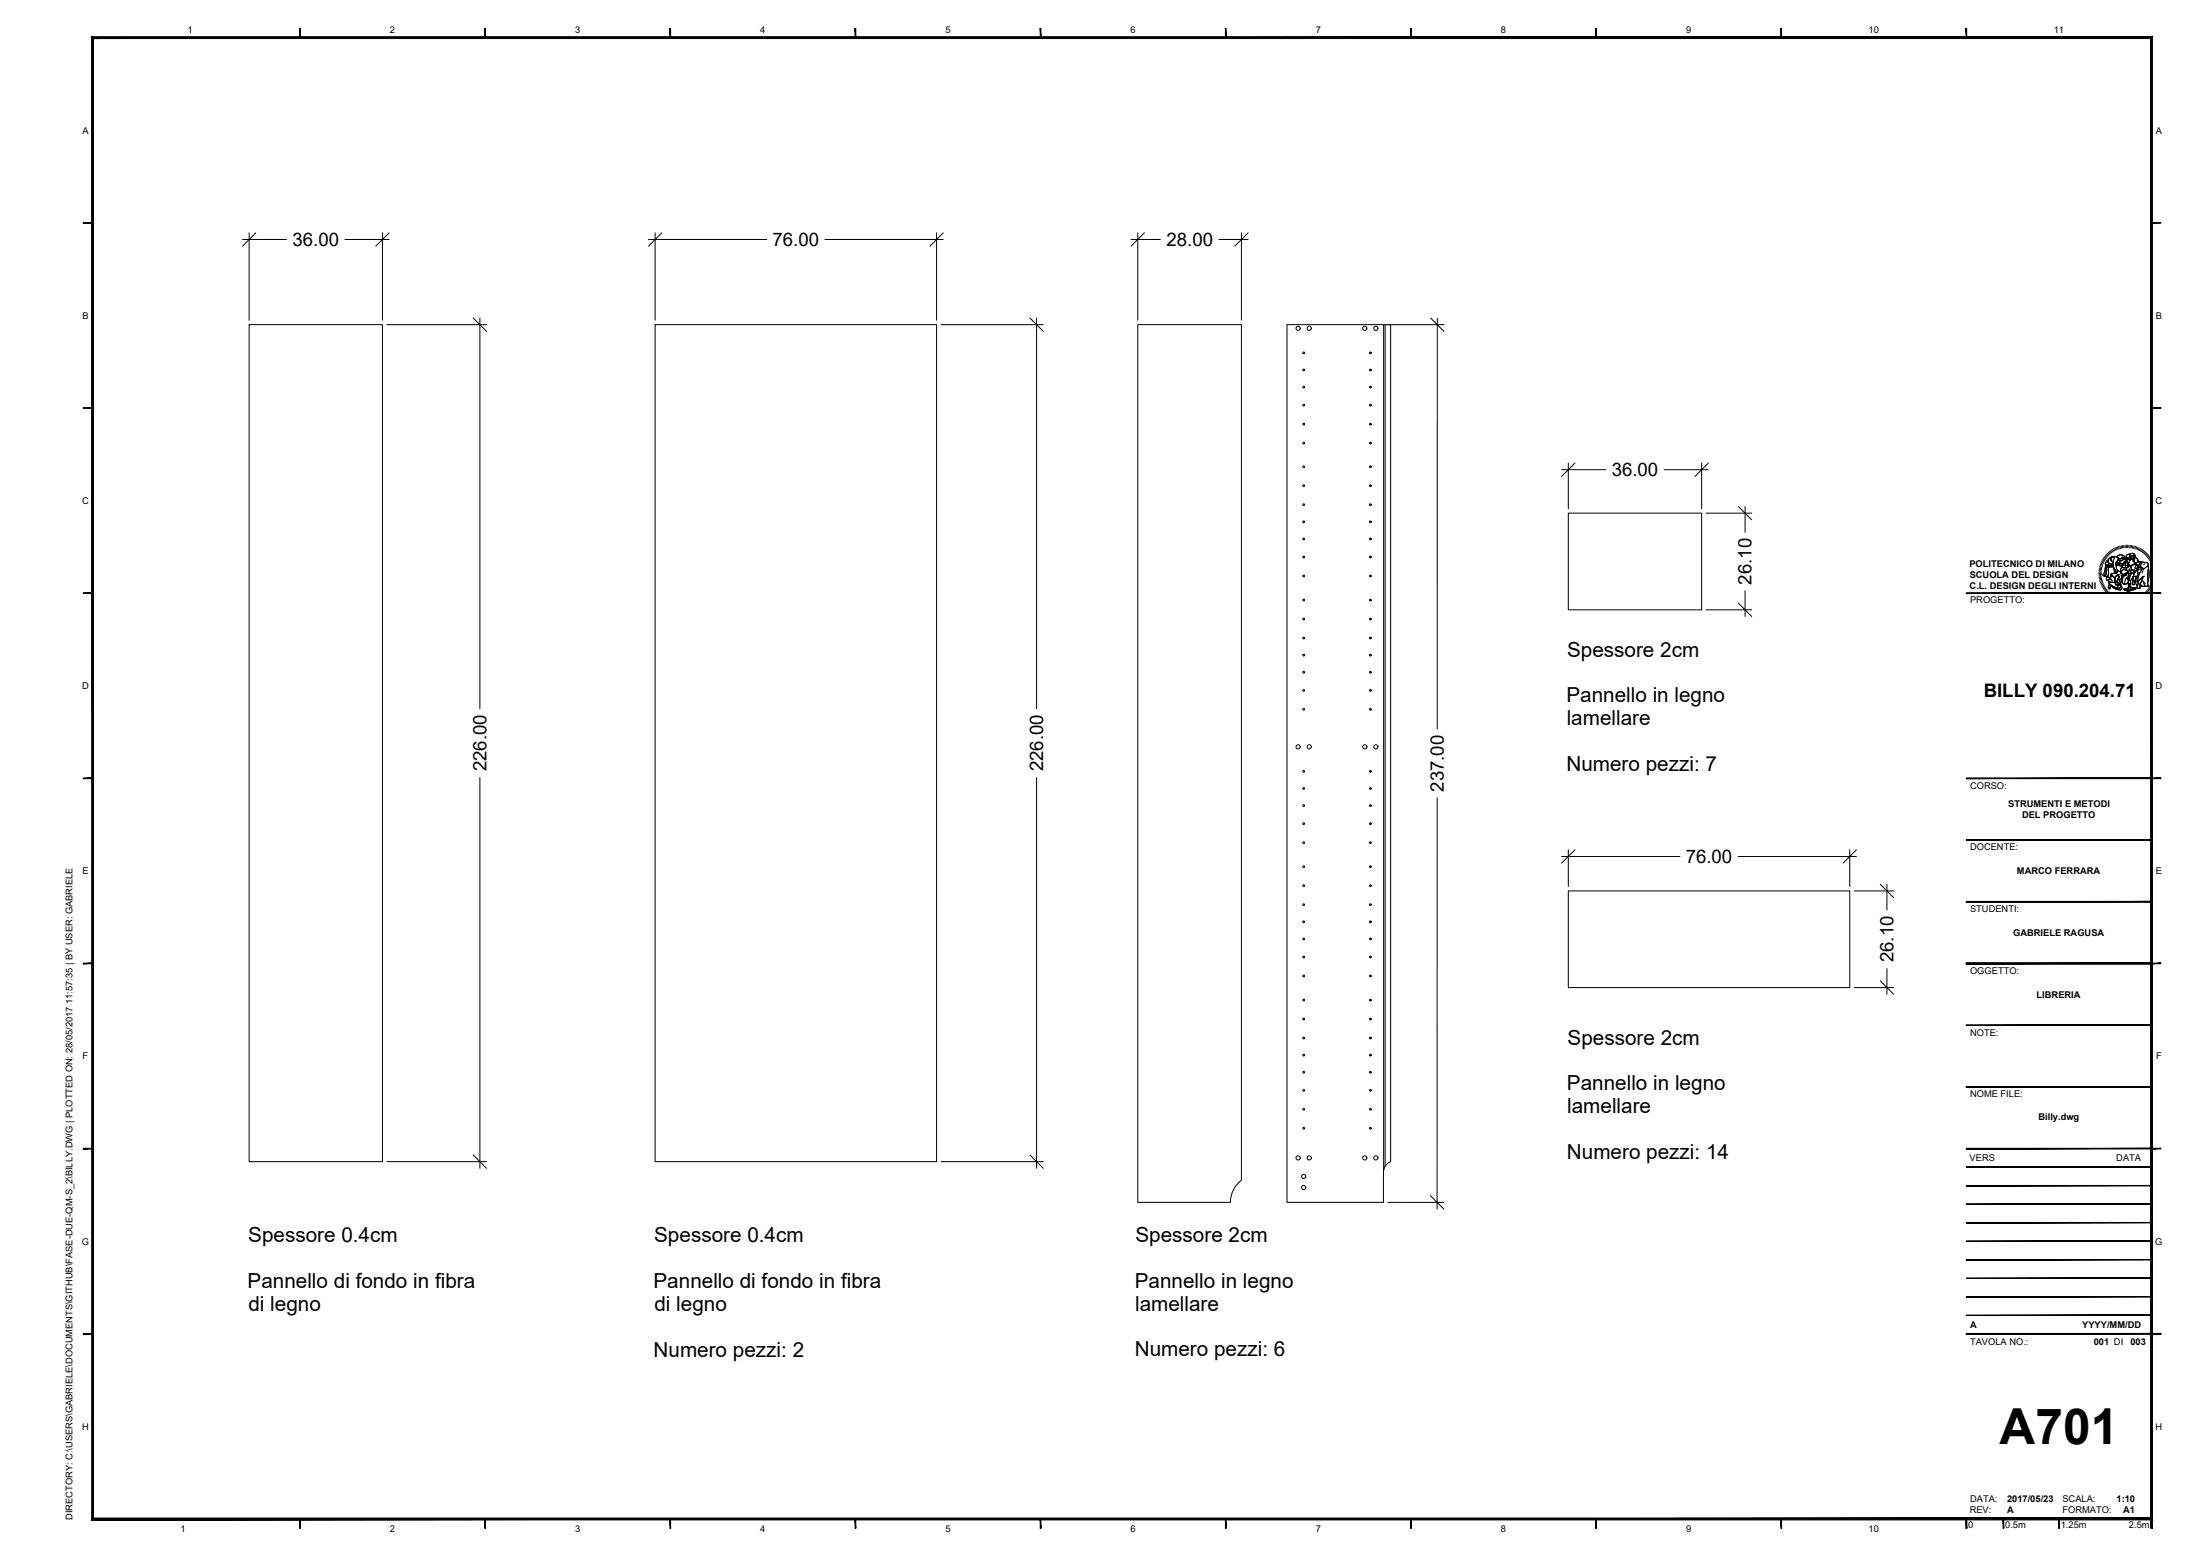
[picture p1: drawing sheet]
<svg xmlns="http://www.w3.org/2000/svg" width="594mm" height="420mm" viewBox="0 0 594 420" stroke-linecap="round" stroke-linejoin="round" font-family="sans-serif">
<!-- layer: 0 -->
<g fill="none" stroke="#000" stroke-width=".27">
<path d="M69.1 62.9l-3.6 3.6M105.1 62.9l-3.6 3.6M178.7 62.9l-3.6 3.6M254.7 62.9l-3.6 3.6M309 62.9l-3.6 3.6M337 62.9l-3.6 3.6M67.3 87.7h36v226h-36zM127.8 85.9l3.6 3.6M176.9 87.7h76v226h-76zM278.1 85.9l3.6 3.6M307.2 87.7h28v231a7.7 7.7 0 0 0-3 6h-25zM347.5 87.7h28v226l-1.3 .9-.6 1.5v8.6h-26.1z"/>
<path d="M373.6 87.7v228.3M374 87.7v227.3M386.3 85.9l3.6 3.6M423.5 138.6h36v26.1h-36zM425.3 125l-3.6 3.6M461.3 125l-3.6 3.6M469.4 136.8l3.6 3.6M469.4 162.9l3.6 3.6M425.3 229.5l-3.6 3.6M501.3 229.5l-3.6 3.6M507.7 238.8l3.6 3.6M423.5 240.6h76v26.1h-76z"/>
<path d="M507.7 264.9l3.6 3.6M127.8 311.9l3.6 3.6M278.1 311.9l3.6 3.6M386.3 322.9l3.6 3.6"/>
<circle cx="350.5" cy="88.7" r=".57"/>
<circle cx="352" cy="99.9" r=".24"/>
<circle cx="352" cy="95.3" r=".24"/>
<circle cx="353.5" cy="88.7" r=".57"/>
<circle cx="368.5" cy="88.7" r=".57"/>
<circle cx="370" cy="99.9" r=".24"/>
<circle cx="370" cy="95.3" r=".24"/>
<circle cx="371.5" cy="88.7" r=".57"/>
<circle cx="352" cy="104.5" r=".24"/>
<circle cx="352" cy="109.4" r=".24"/>
<circle cx="352" cy="119.7" r=".24"/>
<circle cx="352" cy="114.5" r=".24"/>
<circle cx="370" cy="104.5" r=".24"/>
<circle cx="370" cy="109.4" r=".24"/>
<circle cx="370" cy="119.7" r=".24"/>
<circle cx="370" cy="114.5" r=".24"/>
<circle cx="352" cy="126" r=".24"/>
<circle cx="352" cy="136.3" r=".24"/>
<circle cx="352" cy="131.2" r=".24"/>
<circle cx="370" cy="131.2" r=".24"/>
<circle cx="370" cy="126" r=".24"/>
<circle cx="370" cy="136.3" r=".24"/>
<circle cx="352" cy="140.9" r=".24"/>
<circle cx="352" cy="150.4" r=".24"/>
<circle cx="352" cy="145.5" r=".24"/>
<circle cx="352" cy="155.5" r=".24"/>
<circle cx="370" cy="145.5" r=".24"/>
<circle cx="370" cy="140.9" r=".24"/>
<circle cx="370" cy="150.4" r=".24"/>
<circle cx="370" cy="155.5" r=".24"/>
<circle cx="352" cy="162" r=".24"/>
<circle cx="352" cy="172.3" r=".24"/>
<circle cx="352" cy="167.2" r=".24"/>
<circle cx="352" cy="176.9" r=".24"/>
<circle cx="370" cy="162" r=".24"/>
<circle cx="370" cy="172.3" r=".24"/>
<circle cx="370" cy="176.9" r=".24"/>
<circle cx="370" cy="167.2" r=".24"/>
<circle cx="352" cy="181.5" r=".24"/>
<circle cx="352" cy="191.5" r=".24"/>
<circle cx="352" cy="186.4" r=".24"/>
<circle cx="370" cy="181.5" r=".24"/>
<circle cx="370" cy="191.5" r=".24"/>
<circle cx="370" cy="186.4" r=".24"/>
<circle cx="350.5" cy="201.7" r=".57"/>
<circle cx="352" cy="208.3" r=".24"/>
<circle cx="352" cy="217.5" r=".24"/>
<circle cx="352" cy="212.9" r=".24"/>
<circle cx="353.5" cy="201.7" r=".57"/>
<circle cx="368.5" cy="201.7" r=".57"/>
<circle cx="370" cy="217.5" r=".24"/>
<circle cx="370" cy="212.9" r=".24"/>
<circle cx="370" cy="208.3" r=".24"/>
<circle cx="371.5" cy="201.7" r=".57"/>
<circle cx="352" cy="239.2" r=".24"/>
<circle cx="352" cy="222.4" r=".24"/>
<circle cx="352" cy="234" r=".24"/>
<circle cx="352" cy="227.5" r=".24"/>
<circle cx="370" cy="239.2" r=".24"/>
<circle cx="370" cy="234" r=".24"/>
<circle cx="370" cy="222.4" r=".24"/>
<circle cx="370" cy="227.5" r=".24"/>
<circle cx="352" cy="258.4" r=".24"/>
<circle cx="352" cy="248.9" r=".24"/>
<circle cx="352" cy="253.5" r=".24"/>
<circle cx="352" cy="244.3" r=".24"/>
<circle cx="370" cy="248.9" r=".24"/>
<circle cx="370" cy="253.5" r=".24"/>
<circle cx="370" cy="258.4" r=".24"/>
<circle cx="370" cy="244.3" r=".24"/>
<circle cx="352" cy="275.2" r=".24"/>
<circle cx="352" cy="263.5" r=".24"/>
<circle cx="352" cy="270" r=".24"/>
<circle cx="370" cy="270" r=".24"/>
<circle cx="370" cy="275.2" r=".24"/>
<circle cx="370" cy="263.5" r=".24"/>
<circle cx="352" cy="284.9" r=".24"/>
<circle cx="352" cy="294.4" r=".24"/>
<circle cx="352" cy="299.5" r=".24"/>
<circle cx="352" cy="280.3" r=".24"/>
<circle cx="352" cy="289.5" r=".24"/>
<circle cx="370" cy="294.4" r=".24"/>
<circle cx="370" cy="299.5" r=".24"/>
<circle cx="370" cy="280.3" r=".24"/>
<circle cx="370" cy="289.5" r=".24"/>
<circle cx="370" cy="284.9" r=".24"/>
<circle cx="350.5" cy="312.7" r=".57"/>
<circle cx="352" cy="317.7" r=".57"/>
<circle cx="352" cy="304.7" r=".24"/>
<circle cx="353.5" cy="312.7" r=".57"/>
<circle cx="368.5" cy="312.7" r=".57"/>
<circle cx="370" cy="304.7" r=".24"/>
<circle cx="371.5" cy="312.7" r=".57"/>
<circle cx="352" cy="320.7" r=".57"/>
</g>
<!-- layer: G-ANNO-LOGO -->
<g fill="none" stroke="#000" stroke-width=".27">
<path d="M566.8 154.8h.6M566.8 154.5h.6M566.8 154.1l.7 .1M566.8 153.8l.7 .1M566.9 153.4l.7 .1M567 153.1l.6 .1M567.1 152.7l.6 .2M567.2 152.4l.6 .2M567.3 152l.6 .3M567.4 151.7l.6 .3M567.4 155.2h-.6M567.5 155.5h-.7"/>
<path d="M567.5 155.8l-.7 .1M567.5 156.1l-.6 .2M567.6 151.4l.6 .3M567.6 156.5l-.6 .1M567.7 156.8l-.7 .2M567.7 151.1l.6 .3M567.8 157.1l-.7 .2M567.9 157.4l-.6 .2M567.9 150.8l.6 .3M568 157.7l-.6 .3M568.1 150.5l.6 .4M568.2 158l-.6 .3"/>
<path d="M568.3 158.3l-.6 .3M568.3 150.2l.6 .4M568.5 158.6l-.6 .3M568.6 149.9l.5 .5M568.6 152.5l1.4 .3 .6-.4 .1 .6h-1.8l-.2-.2zM568.7 152.5v.4M568.7 158.8l-.6 .4M568.8 149.6l.5 .5M568.8 153l-.2 .5-.2 1.3-.3 .7 .4 .2M568.9 159.1l-.6 .4M569 151.4l.3-.2-.1 .5 .2 .4 1.1 .3-.5 .4-.5-.3-.7 .1-.3-.5zM569.1 149.4l.4 .5"/>
<path d="M569.1 159.3l-.6 .5M569.1 153l.4 .1-.2 .4v2.3l-.3 .1-.5-.3 .2-.6 .1-1.4zM569.1 153l-.3 .5-.1 1.5-.2 .7 .7 .2M569.3 151.2l-.8 .8 .2 .5 1.3 .3 .6-.4M569.3 159.6l-.5 .4M569.3 149.1l.5 .6M569.3 156.6l.1 .3 .5 .3 1.2-.1M569.4 151l.6-.6 1.3-.1-.9 .2-.4 .5 .1 .4 .5 .3-.1 .7-1.1-.4-.2-.3zM569.5 157v.5l.7 .7 2 .8M569.5 157l.6 .3 1-.2 .1 .5 .3 .3v.2l.2-.2 .3 .4-.2-.6 .3 .5-.1-.5 .4 .1-.8-.6 .3-.8 .4 .2 .5 1.6-.4 .6h-.7l-1.6-.8-.6-.5zM569.5 159.8l-.5 .5M569.5 153.1l1.2-.1 .6 1.2-.1 .5-1.2 .4 .2 .5-.4 .5-.4-.2-.1-.4v-2z"/>
<path d="M569.5 153.1l-.2 .5v2.2M569.6 148.9l.4 .5M569.6 157.6l.8 .7 1.4 .5 .7-.1 .3-.5 .2 .8-.4 .3-1.1-.2-1.4-.8-.4 .3 .1 .4h-.3l-.2-.5zM569.6 157.6l-.3 .9 .2 .5 .4-.2-.2-.2 .4-.3 1.3 .8 1.2 .2 .4-.3-.2-.8M569.8 156.1l-.8-.2-.2 .2v.5l.3 .1 .6-.3h.3l.5 .5M569.9 148.7l.4 .5M570 155.8l.4-.3 .8 .6-.1 1.1h-1.1l-.6-.3-.1-.3 .7-.2-.2-.3zM570 155.1l1.2-.4 .3 .1 .2-.4 .5-.1 .7 .3 .4 1.1-.2 .5-1 .4-.2-.2 .4-.5-.2-.4-.5-.2-.5 .8-.7-.6h-.4zM570.2 148.5l.3 .6M570.2 150.6l1.2-.3 .6 .5v.4l-.8 1.1 .5 1.6 .5 .4-.5 .1-.2 .4-.3-.2 .1-.4-.6-1.2-.1-1.3-.6-.5zM570.4 155.4l.7 .7M570.4 155.5l-.5 .4 .1 .5"/>
<path d="M570.5 148.3l.3 .6M570.7 153h-2.1l-.3 1.5-.5 .7 .3 .3M570.8 148.1l.3 .6M570.8 153.4l.2 1.4M571 150.6l-.3 .8-.1 1.1 .7 1.7-.1 .4 .3 .2 .2-.4 .5-.1-.6-.4-.4-1.6 .8-1.2-.2-.7h-1.5l-1 .6-.1 .8 .2 .2 1.1 .4M571.1 148l.3 .6M571.2 154.7l-1.2 .3v.5l.2 .1M571.3 150.3l-.8 .2-.5 .4v.4l.6 .3M571.4 147.8l.3 .6M571.5 155.5l.2-.2 .6 .5-.7 1.3 .8 .7-.4-.1 .1 .5-.3-.5 .2 .6-.3-.4-.2 .2v-.2l-.4-.5v-1.2zM571.5 155.5l.3-.1 .5 .4-.7 1.3 .8 .7-.4-.1 .1 .5-.3-.5 .2 .6-.3-.4-.2 .2v-.2l-.4-.6v-1.1zM571.5 151.7l1-.4-.1 .5-1.1 .5z"/>
<path d="M571.5 152.2l.8-.3 .3 .2-.4 .2 .2 .4-.7-.1zM571.6 152.2l.1 .4 .7 .1M571.7 150.4l.7-.6 1 .2 .3 .4-.1 .3-.5-.3-.4 .4-.7-.1M571.8 147.7l.2 .6M571.8 150.1l.5-.3h.6l.6 .3 .3 .4-.3 .2-.4-.3v.2l-.7 .3-.7-.5zM572 150.7l.7 .2 .5-.5 .3 .2-.2 .6-.4 .2-.5-.2-.5 .2zM572.1 147.6l.2 .6M572.2 154.3l.6 .2 .4 .7 .1 .7-.4 .3M572.3 156.6l.5 1.6-.3 .6h-.7M572.3 152.2h.8l-.2 .1v.4l-.3 .1-.4-.2zM572.3 151.9l.3 .2M572.4 151.6v.2l-1.1 .5"/>
<path d="M572.4 155.1l-.8 .2M572.4 147.5l.2 .6M572.5 151.3l-.4 .5M572.6 154.8l.7 .5M572.7 152.1l-.4 .1-.1 .4 .6 .2 .1-.5 .2-.1-.6 .1M572.7 155.3l.3 .5-.1 .4-.6 .4-.4-.2M572.8 154.5v-.3l.6-.4 1 .2 .2 .7h-.3l-1.1 .4 .6 .4 .4-.2 .2-.5 .3-.2-.3-.5-1.1-.3-.5 .7-.2-.1 .2-1.1 .3-.2 .2 .2h1.1l.5-.4v-.3l.6 .2 .1 1-.3 .4 .2 .7-.3 .5-.4 .1-.2 .6h-.4l.3 .3 .3-.1-.1 .4 .2-.2-.2 1.1-1.1 .2-.8-.7 .3-.6 .2-1.1M572.8 147.4l.1 .6M572.8 154.2l.6-.4h.6l.4 .3 .3 .5-1.6 .6zM572.8 157.1l.8 .7M573 151.2v.1M573.1 150.8l.2 .1"/>
<path d="M573.1 153.1l-.4 .5-.1 .8M573.1 156.5v.9M573.1 147.3l.1 .7M573.1 150.9h.1M573.2 155.1l1.2-.3-.2 .5-.4 .2zM573.2 155.9l-.3 1-.4 .4M573.5 151l.4-.2 .4 .2v-.2l.2 .4-.4 .1zM573.5 151.9l.2-.2h.7l.5 .8v.4h-.4l.1-.8-.6-.4-.3 .3 .2 1.3h-.6l-.3-.3zM573.5 147.3l.1 .6M573.5 150.7l-.2 .5-.4 .2-.5-.2-.5 .2M573.6 159l2-.4 1.1 .2-2 .6zM573.6 159l1.1 .4v.3l-1.1-.4z"/>
<path d="M573.8 151.8l.4-.1 .4 .4v.9l-.2 .3h-.5zM573.8 147.2l.1 .7M573.9 150.8l.2-.3h.3l.4 .4-.3 .3M573.9 155.3h.1M573.9 156.2l-.3 1.6 1-.2M573.9 150.6l.5-.1 .4 .5-.3 .2-.2-.4h-.4zM574 154.9l.1 .1M574 155.2l.1 .1M574.1 155h-.1M574.1 152h.1M574.2 152l-.2 .1M574.2 147.2v.7"/>
<path d="M574.3 151l-.3-.2-.5 .2 .6 .3 .4-.1-.2-.4v.2M574.3 156l.3 .1 .2-.6 .4-.1-.4 1.3v-.4l-.3 .1zM574.3 153.3v.7M574.4 154.8l-.2 .5-.4 .2-.4-.3M574.4 151.8l.2 .3-.1 .1M574.5 152l-.3-.3-.4 .2 .2 1-.2 .4h-.4l-.3-.3 .3-1.1 .3-.2 .5-.1 .4 .3 .3 1-.2 .1-.2-.3M574.5 147.2v.7M574.6 152.3l-.2 .1M574.6 152.1l.1 .6-.8-.1M574.6 153l-.2 .3h-.5M574.7 159.4l2-.6v.3l-2 .6zM574.7 159.4v.3"/>
<path d="M574.7 151l.2-.1 .1 .5-.2 .8M574.8 155.6h.1M574.8 156.2l-.1 .5 .2-.2M574.8 150.6l.1 .4M574.9 152.6l-.2-.5 .3-.4v-.6l-.3-.1v-.2l-.5-.4-.1-.2 .4-.5 .6-.1 .2 .1-.3 .7 .1 .8h.2v-.5l.3 .3 .5-.1-.1 .6 .2-.1 .4 .7-1.1 .7M574.9 147.2v.7M575 155.9l-.2 .3v-.3M575 153.6l-.2 1.4M575 152.8l.4 .2M575 157.7l.2-.1 .2 1-.3-.5-.4 .7zM575.1 154.8l-.4 .3v.5M575.2 155.4l-.4 .2-.2 .5h-.4l.3 .3 .3-.1"/>
<path d="M575.2 153.7l-.4 .8M575.3 147.2l-.1 .7M575.3 149.7l.7-.3 .5 .5v.8l-.4 .9v-.7l.3-.4-.3-.6-.6 .2-.2 1.1h-.2l-.1-.8zM575.3 149.7l.6-.3 .5 .2 .1 .3v.8l-.4 .9v-.7l.3-.5-.3-.5-.6 .2-.2 1.1h-.2l-.1-.8zM575.3 149.7l-.9 .1-.2 .6M575.4 150.7l.2 .3 .5-.1M575.5 152.8l1-.4 .9 .2 .2 .4-.2 .5-.7 .7-.5 .1-.7-.8zM575.5 150.4l.3 .1M575.5 150.1l.6-.2 .3 .6-.3 .4h-.6l-.2-.2zM575.5 154.8l.9-.2-.4 1.3-.7 .9v.8l-.3 .1-.2 .5-.2-.9zM575.5 154.8l-.9 2.5 .2 .9 .4-.6 .2 1.4-.3-.9-.4 1 .1-.9M575.6 150.9h.1"/>
<path d="M575.6 153.8l-.3 .5 .2 .5 .9-.2 .5-.6M575.6 147.3l-.1 .7M575.6 150.5h.1M575.7 150.8h.1M576 147.4l-.2 .6M576 150.6l.2 .1M576 155.7l.8-.1-.1 .7-.4 .7 .2 .7-.3 .2-.5-.2zM576 150.6v.1M576.2 151.4l.4 .7M576.3 153.9h.1M576.3 147.4l-.2 .7M576.3 152.3l1-.5 .9-.1-.7 1z"/>
<path d="M576.4 154.6l-.5 1.3-.6 .9-.1 .9M576.5 153.8l-.3 .1M576.5 150.4l.6 .5 .6 .8-1.1 .4-.2-.2-.2-.5zM576.5 150.4l.6 .4 .3 .6M576.5 154.1l-.1 .1M576.7 147.5l-.2 .7M576.7 158.8v.3l-2 .6-1.1-.4v-.3l1.1 .4 2-.6a5.9 5.9 0 0 0-3.1 .2M576.8 155.7l-.5 1.3 .2 .7-.3 .2-.5-.2 .3-1.9M577 153.8h.3l-.1 1.8-1.2 .1 .4-1.1zM577 147.7l-.2 .6M577.1 153.5l-.1 .4M577.1 152.5l.3 .1 .2 .3"/>
<path d="M577.1 151.3l.5 .4M577.2 155.6l-1.2 .1M577.2 157l-.1 .2 .3 .2M577.3 147.8l-.2 .6M577.3 153.8v1.6l-.6 1.5 .2 1 .3 .3M577.5 156.7l1.1-1-.1 .9-.7 1.3 .2 .7-.3 .3-.6-.2zM577.5 152.7l.4-.6 .4-.4 1.4 .2 .4 .4-.3 .6-1 .7-.6-.1-.6-.6M577.6 152.9l-1 1.3h-.4l-.6-.4-.1-.8 .5-.4 .6-.1 .2 .2-.3 .4 .1 .5 .6-.4-.1-.7-1.1-.1-.5 .4v.5M577.6 154.5v.5M577.7 147.9l-.3 .6M578 148.1l-.3 .6M578 153.7l-.8 .1"/>
<path d="M578.1 157.9l.6 .4M578.3 148.3l-.4 .5M578.3 151.7l-1 .1-1 .5M578.5 156.7l.8 .9M578.5 151.9l1.1-.1 .5 .4-.1 .6 .3 1.4v1.6l-.3 1.7 .2 .8-2.4-.1 .8-2.5-1.5 1.4 .7-2.4 .7-1.1h.5l-.6-.3-.3-.4v-.5zM578.5 153.7l-.9 1.5-.5 1.9 1.5-1.4 .5-.1M578.6 151.8l-.5 .6-.1 .5 .3 .4 .7 .2M578.6 148.4l-.4 .6M578.6 155.7l-.2 .9-.6 1.3 .2 .7-.4 .3-.5-.2 .4-2M578.7 153.7l-.2 1M578.9 157.2l.1 .7 .5 .4M578.9 148.6l-.4 .6"/>
<path d="M579.1 152.2l-.2 .3M579.2 148.9l-.5 .5M579.2 159.9l.5 .5M579.4 159.7l.5 .5M579.4 149.1l-.4 .5M579.7 159.5l.5 .4M579.7 149.3l-.5 .5M579.9 159.2l.5 .4M579.9 153.9l.1 3.3M580 149.6l-.5 .5M580 152.7l.3 2-.3 2.6 .2 1-2.4-.1M580.1 159l.5 .4"/>
<path d="M580.2 149.8l-.5 .5M580.2 158.7l.6 .4M580.4 158.4l.6 .4M580.4 150.1l-.5 .4M580.6 158.1l.6 .4M580.6 150.4l-.5 .4M580.7 157.8l.6 .3M580.8 150.7l-.5 .4M580.9 157.5l.6 .3M581 157.3l.6 .2M581 151l-.6 .3M581.1 156.9l.6 .2"/>
<path d="M581.2 156.6l.6 .2M581.2 151.3l-.6 .3M581.2 156.3l.7 .1M581.3 156l.7 .1M581.3 155.7h.7M581.4 151.6l-.7 .3M581.4 155.3l.7 .1M581.4 155.1h.7M581.5 152l-.6 .2M581.6 152.3l-.6 .2M581.7 152.6l-.6 .2M581.8 153l-.6 .1"/>
<path d="M581.9 153.3l-.6 .2M582 153.7l-.7 .1M582 154l-.7 .1M582.1 154.4h-.7M582.1 154.7l-.7 .1M569.7 160l-.4 .5M570 160.3l-.5 .5M570.2 160.5l-.4 .5M570.5 160.6l-.4 .6M570.8 160.8l-.4 .6M571.1 161l-.4 .6M571.3 161.1l-.3 .6"/>
<path d="M571.6 161.3l-.2 .6M571.9 161.4l-.2 .6M572.2 161.5l-.2 .6M572.6 161.6l-.2 .6M572.9 161.7l-.2 .6M573.2 161.7l-.1 .7M573.5 161.8l-.1 .7M573.8 161.8v.7M574.2 161.8l-.1 .7M574.5 161.8v.7M574.8 161.8l.1 .7M575.1 161.8l.1 .7"/>
<path d="M575.5 161.8l.1 .6M575.8 161.7l.1 .7M576.1 161.6l.2 .7M576.4 161.5l.2 .7M576.7 161.5l.2 .6M577 161.3l.3 .7M577.3 161.2l.3 .6M577.6 161.1l.3 .6M577.9 160.9l.3 .6M578.2 160.7l.3 .6M578.4 160.6l.4 .5M578.7 160.4l.4 .5"/>
<path d="M579 160.2l.4 .5"/>
</g>
<!-- layer: G-ANNO-TTLB -->
<g fill="#fff" stroke="#fff" stroke-width=".27">
<path d="M556 160.2l30.7 4.3-5.7-4.3zM556 160.2l30.7 4.3h-30.7z"/>
<path d="M581 145.6h5.7l-5.7 14.6zM586.7 145.6l-5.7 14.6 5.7 4.3z"/>
</g>
<path d="M556 160.2h25v-14.6h5.7v18.9h-30.7z" fill="none" stroke="#fff" stroke-width=".27"/>
<g fill="#000" stroke="#000" stroke-width=".27">
<path d="M80.9 7.7l.2 2.5v-2.5zM80.9 7.7l.2 2.5h-.2z"/>
<path d="M130.9 7.7l.2 2.5v-2.5zM130.9 7.7l.2 2.5h-.2z"/>
<path d="M180.9 7.7l.2 2.5v-2.5zM180.9 7.7l.2 2.5h-.2z"/>
<path d="M230.9 7.7l.2 2.5v-2.5zM230.9 7.7l.2 2.5h-.2z"/>
<path d="M280.9 7.7l.2 2.5v-2.5zM280.9 7.7l.2 2.5h-.2z"/>
<path d="M330.9 7.7l.2 2.5v-2.5zM330.9 7.7l.2 2.5h-.2z"/>
<path d="M380.9 7.7l.2 2.5v-2.5zM380.9 7.7l.2 2.5h-.2z"/>
<path d="M430.9 7.7l.2 2.5v-2.5zM430.9 7.7l.2 2.5h-.2z"/>
<path d="M480.9 7.7l.2 2.5v-2.5zM480.9 7.7l.2 2.5h-.2z"/>
<path d="M530.9 7.7l.2 2.5v-2.5zM530.9 7.7l.2 2.5h-.2z"/>
<path d="M25.2 10.4h555.5l.5-.5zM24.8 9.9h556.4l-556 .5zM24.8 9.9l.4 400v-399.5zM24.8 9.9l.4 400-.4 .5zM25.2 409.9l-.4 .5 555.9-.5zM24.8 410.4l555.9-.5 .5 .5zM580.7 10.4v399.5l.5 .5zM580.7 10.4l.5-.5v400.5z"/>
<path d="M22.5 60.3h2.5v-.2zM22.5 60.1h2.5l-2.5 .2z"/>
<path d="M581 60.3h2.5v-.2zM581 60.1h2.5l-2.5 .2z"/>
<path d="M22.5 110.3h2.5v-.2zM22.5 110.1h2.5l-2.5 .2z"/>
<path d="M581 110.3h2.5v-.2zM581 110.1h2.5l-2.5 .2z"/>
<path d="M22.5 160.3h2.5v-.2zM22.5 160.1h2.5l-2.5 .2z"/>
<path d="M531 160.3h50v-.2zM531 160.1h50l-50 .2z"/>
<path d="M581 160.3h2.5v-.2zM581 160.1h2.5l-2.5 .2z"/>
<path d="M22.5 210.3h2.5v-.2zM22.5 210.1h2.5l-2.5 .2z"/>
<path d="M531 210.3h50v-.2zM531 210.1h50l-50 .2z"/>
<path d="M581 210.3h2.5v-.2zM581 210.1h2.5l-2.5 .2z"/>
<path d="M531 226.9h50v-.2zM531 226.7h50l-50 .2z"/>
<path d="M531 243.4v.2l50-.2zM531 243.6l50-.2v.2z"/>
<path d="M531 243.6h50v-.2zM531 243.4h50l-50 .2z"/>
<path d="M22.5 260.2h2.5v-.1zM22.5 260.1h2.5l-2.5 .1z"/>
<path d="M531 260.1v.1l50-.1zM531 260.2l50-.1v.1z"/>
<path d="M531 260.1v.1l50-.1zM531 260.2l50-.1v.1z"/>
<path d="M531 276.7v.2l50-.2zM531 276.9l50-.2v.2z"/>
<path d="M531 260.1v.1l50-.1zM531 260.2l50-.1v.1z"/>
<path d="M531 260.1v.1l50-.1zM531 260.2l50-.1v.1z"/>
<path d="M581 260.2h2.5v-.1zM581 260.1h2.5l-2.5 .1z"/>
<path d="M531 293.4v.2l50-.2zM531 293.6l50-.2v.2z"/>
<path d="M531 293.4v.2l50-.2zM531 293.6l50-.2v.2z"/>
<path d="M22.5 310.3h2.5v-.2zM22.5 310.1h2.5l-2.5 .2z"/>
<path d="M531 315.1h50zM531 315.2l50-.1z"/>
<path d="M531 310.1v.2l50-.2zM531 310.3l50-.2v.2z"/>
<path d="M581 310.3h2.5v-.2zM581 310.1h2.5l-2.5 .2z"/>
<path d="M531 335.1h50zM531 335.2l50-.1z"/>
<path d="M531 330.1h50zM531 330.2l50-.1z"/>
<path d="M531 325.1h50zM531 325.2l50-.1z"/>
<path d="M531 320.1h50zM531 320.2l50-.1z"/>
<path d="M531 355.1h50zM531 355.2l50-.1z"/>
<path d="M531 350.1h50zM531 350.2l50-.1z"/>
<path d="M531 345.1h50zM531 345.2l50-.1z"/>
<path d="M531 340.1h50zM531 340.2l50-.1z"/>
<path d="M22.5 360.2h2.5v-.1zM22.5 360.1h2.5l-2.5 .1z"/>
<path d="M531 360.1v.1l50-.1zM531 360.2l50-.1v.1z"/>
<path d="M531 360.1v.1l50-.1zM531 360.2l50-.1v.1z"/>
<path d="M581 360.2h2.5v-.1zM581 360.1h2.5l-2.5 .1z"/>
<path d="M581 360.2h2.5v-.1zM581 360.1h2.5l-2.5 .1z"/>
<path d="M581 360.2h2.5v-.1zM581 360.1h2.5l-2.5 .1z"/>
<path d="M80.9 410.2l.2 2.5v-2.5zM80.9 410.2l.2 2.5h-.2z"/>
<path d="M130.9 410.2l.2 2.5v-2.5zM130.9 410.2l.2 2.5h-.2z"/>
<path d="M180.9 410.2l.2 2.5v-2.5zM180.9 410.2l.2 2.5h-.2z"/>
<path d="M230.9 410.2l.2 2.5v-2.5zM230.9 410.2l.2 2.5h-.2z"/>
<path d="M280.9 410.2l.2 2.5v-2.5zM280.9 410.2l.2 2.5h-.2z"/>
<path d="M330.9 410.2l.2 2.5v-2.5zM330.9 410.2l.2 2.5h-.2z"/>
<path d="M380.9 410.2l.2 2.5v-2.5zM380.9 410.2l.2 2.5h-.2z"/>
<path d="M430.9 410.2l.2 2.5v-2.5zM430.9 410.2l.2 2.5h-.2z"/>
<path d="M480.9 410.2l.2 2.5v-2.5zM480.9 410.2l.2 2.5h-.2z"/>
<path d="M530.9 410.2v2.5h.2zM530.9 410.2h.2v2.5z"/>
<path d="M530.9 410.2l.2 2.5v-2.5zM530.9 410.2l.2 2.5h-.2z"/>
<path d="M540.9 410.2l.2 2.5v-2.5zM540.9 410.2l.2 2.5h-.2z"/>
<path d="M555.9 410.2l.2 2.5v-2.5zM555.9 410.2l.2 2.5h-.2z"/>
<path d="M580.7 410.2l.5 2.5v-2.5zM580.7 410.2l.5 2.5h-.5z"/>
</g>
<!-- layer: QUOTE -->
<g fill="none" stroke="#000" stroke-width=".27">
<path d="M65.5 64.7h11.9M67.3 62.9v23.6M93.1 64.7h12M103.3 62.9v23.6M175.1 64.7h32M176.9 62.9v23.6M222.8 64.7h31.9M252.9 62.9v23.6M305.4 64.7h7.9M307.2 62.9v23.6M329.1 64.7h7.9M335.2 62.9v23.6"/>
<path d="M104.5 87.7h26.9M129.6 85.9v105.5M254.1 87.7h27.6M279.9 85.9v105.5M374.8 87.7h15.1M388.1 85.9v111M421.7 126.8h11.9M423.5 125v12.4M449.4 126.8h11.9M459.5 125v12.4M460.7 138.6h12.3M471.2 136.8v6.9"/>
<path d="M471.2 159.5v7M460.7 164.7h12.3M129.6 210v105.5M279.9 210v105.5M388.1 215.5v111M421.7 231.3h32M423.5 229.5v9.9M469.4 231.3h31.9M499.5 229.5v9.9M509.5 238.8v6.9M500.7 240.6h10.6M500.7 266.7h10.6"/>
<path d="M509.5 261.5v7M104.5 313.7h26.9M254.1 313.7h27.6M374.8 324.7h15.1"/>
</g>
<g fill="#fff" stroke="#fff" stroke-width=".27">
<path d="M78.9 62.5v4.4l12.8-4.4zM78.9 66.9l12.8-4.4v4.4z"/>
<path d="M208.5 62.5v4.4l12.8-4.4zM208.5 66.9l12.8-4.4v4.4z"/>
<path d="M314.8 62.5v4.4l12.9-4.4zM314.8 66.9l12.9-4.4v4.4z"/>
<path d="M435.1 124.6v4.4l12.8-4.4zM435.1 129l12.8-4.4v4.4z"/>
<path d="M469 145.2v12.9h4.4zM469 145.2h4.4v12.9z"/>
<path d="M507.4 247.2v12.9h4.3zM507.4 247.2h4.3v12.9z"/>
<path d="M455.1 229.1v4.4l12.8-4.4zM455.1 233.5l12.8-4.4v4.4z"/>
<path d="M127.4 192.8v15.7h4.4zM127.4 192.8h4.4v15.7z"/>
<path d="M277.7 192.8v15.7h4.4zM277.7 192.8h4.4v15.7z"/>
<path d="M385.9 198.3v15.7h4.4zM385.9 198.3h4.4v15.7z"/>
</g>
<text font-size="13.4" x="540" y="390">A701</text>
<g font-size="5.6">
<text x="423.2" y="177.3">Spessore 2cm</text>
<text x="423" y="189.6">Pannello in legno</text>
<text x="423.1" y="195.8">lamellare</text>
<text x="423" y="208.1">Numero pezzi: 7</text>
<text x="423.3" y="282.1">Spessore 2cm</text>
<text x="423.1" y="294.4">Pannello in legno</text>
<text x="423.2" y="300.6">lamellare</text>
<text x="423.1" y="312.9">Numero pezzi: 14</text>
<text x="67" y="335.4">Spessore 0.4cm</text>
<text x="176.7" y="335.4">Spessore 0.4cm</text>
<text x="306.6" y="335.4">Spessore 2cm</text>
<text x="66.9" y="347.8">Pannello di fondo in fibra</text>
<text x="176.5" y="347.8">Pannello di fondo in fibra</text>
<text x="306.4" y="347.7">Pannello in legno</text>
<text x="67.1" y="354">di legno</text>
<text x="176.7" y="354">di legno</text>
<text x="306.5" y="353.9">lamellare</text>
<text x="176.5" y="366.3">Numero pezzi: 2</text>
<text x="306.4" y="366.2">Numero pezzi: 6</text>
</g>
<g font-size="5">
<text x="79" y="66.4">36.00</text>
<text x="208.6" y="66.4">76.00</text>
<text x="315" y="66.4">28.00</text>
<text x="435.2" y="128.6">36.00</text>
<text x="473" y="157.9" transform="rotate(-90 473 157.9)">26.10</text>
<text x="535.7" y="188.3">BILLY 090.204.71</text>
<text x="131.4" y="208.3" transform="rotate(-90 131.4 208.3)">226.00</text>
<text x="281.7" y="208.3" transform="rotate(-90 281.7 208.3)">226.00</text>
<text x="389.9" y="213.8" transform="rotate(-90 389.9 213.8)">237.00</text>
<text x="455.2" y="233">76.00</text>
<text x="511.3" y="259.9" transform="rotate(-90 511.3 259.9)">26.10</text>
</g>
<g font-size="2.5">
<text x="50.6" y="9">1</text>
<text x="105.3" y="9">2</text>
<text x="155.3" y="9">3</text>
<text x="205.3" y="9">4</text>
<text x="255.3" y="9">5</text>
<text x="305.3" y="9">6</text>
<text x="355.3" y="9">7</text>
<text x="405.3" y="9">8</text>
<text x="455.3" y="9">9</text>
<text x="504.6" y="9">10</text>
<text x="554.6" y="9">11</text>
<text x="22.2" y="36.1">A</text>
<text x="582.1" y="36.1">A</text>
<text x="22.2" y="86.1">B</text>
<text x="582.1" y="86.1">B</text>
<text x="22.2" y="136.1">C</text>
<text x="582.1" y="136.1">C</text>
<text x="531.8" y="153.1">POLITECNICO DI MILANO</text>
<text x="531.9" y="159.1">C.L. DESIGN DEGLI INTERNI</text>
<text x="531.9" y="156.1">SCUOLA DEL DESIGN</text>
<text x="532" y="162.9">PROGETTO:</text>
<text x="22.2" y="186.1">D</text>
<text x="582.1" y="186.1">D</text>
<text x="532" y="213">CORSO:</text>
<text x="542.3" y="217.9">STRUMENTI E METODI</text>
<text x="546" y="220.9">DEL PROGETTO</text>
<text x="532" y="229.6">DOCENTE:</text>
<text x="22.2" y="236.1">E</text>
<text x="544.7" y="236.1">MARCO FERRARA</text>
<text x="582.1" y="236.1">E</text>
<text x="532" y="246.3">STUDENTI:</text>
<text x="543.6" y="252.7">GABRIELE RAGUSA</text>
<text x="532" y="262.9">OGGETTO:</text>
<text x="550" y="269.4">LIBRERIA</text>
<text x="532" y="279.6">NOTE:</text>
<text x="22.3" y="286.1">F</text>
<text x="582.2" y="286.1">F</text>
<text x="532" y="296.3">NOME FILE:</text>
<text x="550.5" y="302.5">Billy.dwg</text>
<text x="531.9" y="313.6">VERS</text>
<text x="571.5" y="313.6">DATA</text>
<text x="22.1" y="336.1">G</text>
<text x="582" y="336.1">G</text>
<text x="532" y="358.6">A</text>
<text x="562.3" y="358.6">YYYY/MM/DD</text>
<text x="532" y="363.1">TAVOLA NO.:</text>
<text x="565.4" y="363.1">001 DI</text>
<text x="575.3" y="363.1">003</text>
<text x="22.2" y="386.1">H</text>
<text x="582.1" y="386.1">H</text>
<text x="532" y="405.6">DATA:</text>
<text x="542" y="405.5">2017/05/23</text>
<text x="556.9" y="405.6">SCALA:</text>
<text x="571.5" y="405.5">1:10</text>
<text x="19.5" y="410.4" transform="rotate(-90 19.5 410.4)">DIRECTORY: C:\USERS\GABRIELE\DOCUMENTS\GITHUB\FASE-DUE-QM-S_2\BILLY.DWG | PLOTTED ON: 28/05/2017 11:57:35 | BY USER: GABRIELE</text>
<text x="48.8" y="413.6">1</text>
<text x="105.3" y="413.6">2</text>
<text x="155.3" y="413.6">3</text>
<text x="205.3" y="413.6">4</text>
<text x="255.3" y="413.6">5</text>
<text x="305.3" y="413.6">6</text>
<text x="355.3" y="413.6">7</text>
<text x="405.3" y="413.6">8</text>
<text x="455.3" y="413.6">9</text>
<text x="504.6" y="413.6">10</text>
<text x="531.5" y="412.7">0</text>
<text x="531.9" y="408.5">REV:</text>
<text x="541.5" y="412.7">0.5m</text>
<text x="542" y="408.6">A</text>
<text x="556.5" y="412.7">1.25m</text>
<text x="556.9" y="408.6">FORMATO:</text>
<text x="573.4" y="408.6">A1</text>
<text x="574.9" y="412.7">2.5m</text>
</g>
</svg>
